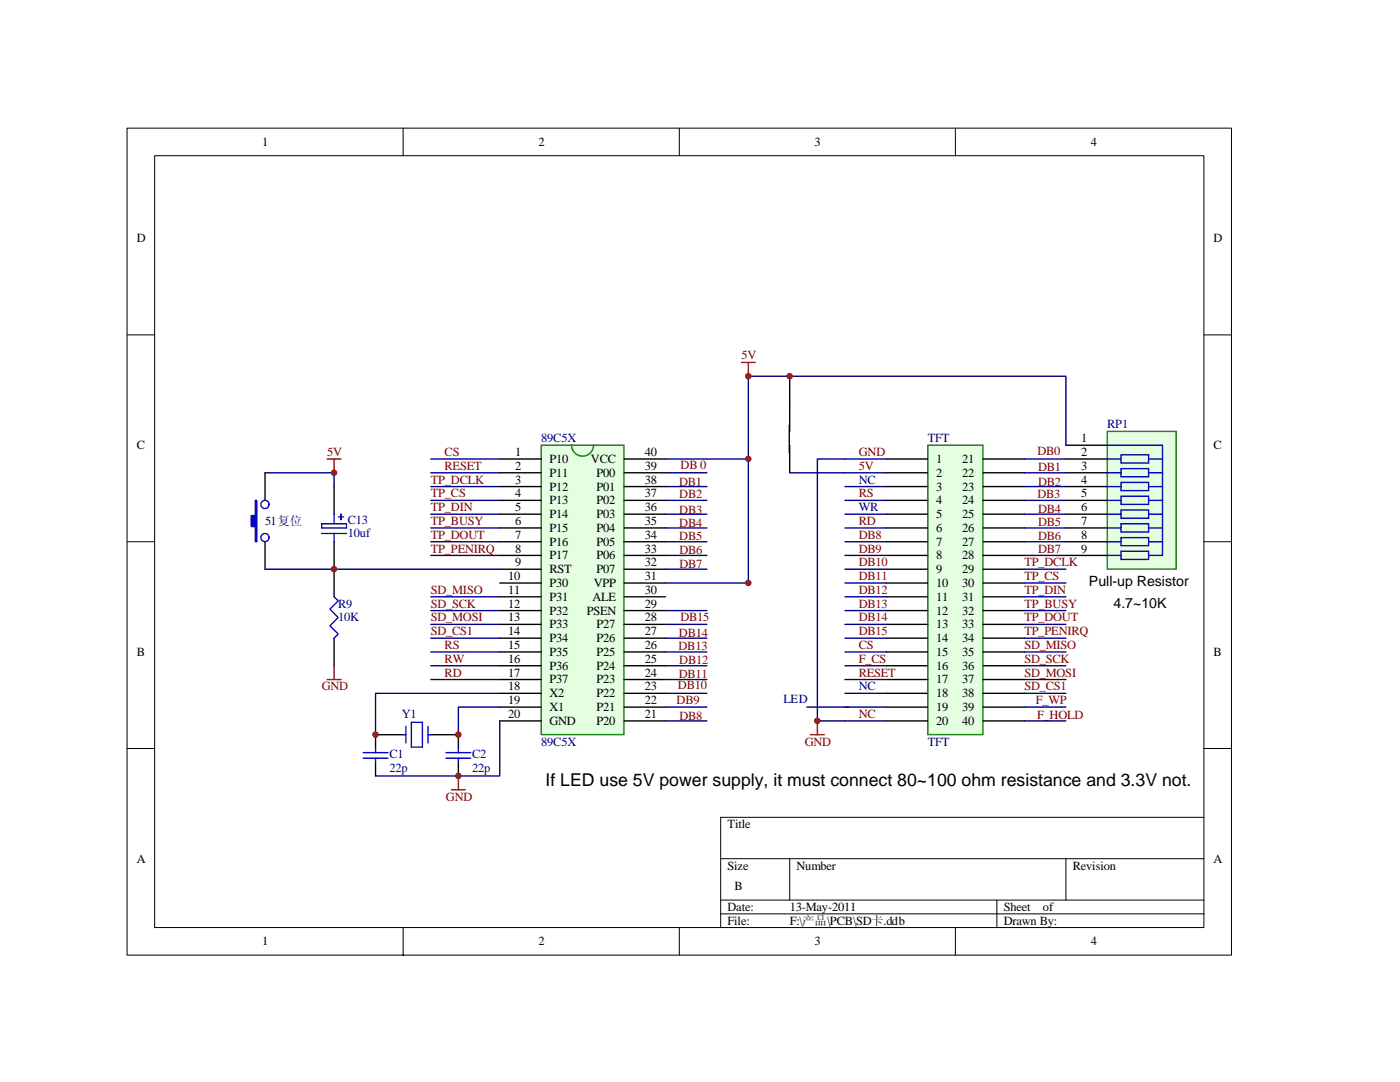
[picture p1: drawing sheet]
<svg xmlns="http://www.w3.org/2000/svg" width="279mm" height="216mm" viewBox="0 0 279 216" stroke-linecap="round" stroke-linejoin="round" font-family="sans-serif">
<g fill="none" stroke="#000" stroke-width=".2">
<path d="M25.4 25.6h220.4v165h-220.4zM30.9 31.1h209.4v154h-209.4zM80.5 25.6v5.5M135.6 25.6v5.5M190.7 25.6v5.5M25.4 66.8h5.5M240.3 66.8h5.5M25.4 108.1h5.5M240.3 108.1h5.5M25.4 149.4h5.5M240.3 149.4h5.5M143.8 171.3h96.5"/>
<path d="M143.8 179.6h96.5M157.6 171.3v8.3M198.9 179.6v5.5M212.7 171.3v8.3M240.3 163.1h-96.5v22M80.5 185.1v5.5M135.6 185.1v5.5M143.8 182.4h96.5M190.7 185.1v5.5"/>
</g>
<path d="M204.4 94.3h8.3M204.4 91.6h8.3M204.4 97.1h8.3M204.4 99.8h8.3M204.4 130.1h8.3M204.4 132.8h8.3M204.4 135.6h8.3M204.4 138.3h8.3M204.4 141.1h8.3M204.4 143.8h8.3" fill="none" stroke="#000080" stroke-width=".28"/>
<path d="M185.2 88.8h11v57.8h-11z" fill-rule="evenodd" fill="#e4fee0" stroke="#0b8004" stroke-width=".28"/>
<g fill="none" stroke="#000" stroke-width=".28">
<path d="M176.9 97.1h8.3M176.9 99.8h8.3M176.9 94.3h8.3M176.9 91.6h8.3M196.2 97.1h8.2M196.2 99.8h8.2M196.2 94.3h8.2M196.2 91.6h8.2M176.9 102.6h8.3M176.9 105.3h8.3M176.9 108.1h8.3M176.9 110.8h8.3"/>
<path d="M176.9 113.6h8.3M176.9 116.3h8.3M176.9 119.1h8.3M196.2 102.6h8.2M196.2 105.3h8.2M196.2 108.1h8.2M196.2 110.8h8.2M196.2 113.6h8.2M196.2 116.3h8.2M196.2 119.1h8.2M176.9 124.6h8.3M176.9 127.3h8.3"/>
<path d="M176.9 121.8h8.3M176.9 130.1h8.3M176.9 132.8h8.3M176.9 135.6h8.3M176.9 138.3h8.3M196.2 124.6h8.2M196.2 127.3h8.2M196.2 121.8h8.2M196.2 130.1h8.2M196.2 132.8h8.2M196.2 135.6h8.2M196.2 138.3h8.2"/>
<path d="M176.9 141.1h8.3M176.9 143.8h8.3M196.2 141.1h8.2M196.2 143.8h8.2"/>
</g>
<g fill="none" stroke="#000080" stroke-width=".28">
<path d="M168.6 91.6h8.3M168.6 94.3h8.3M168.6 97.1h8.3M168.6 99.8h8.3M168.6 102.6h8.3M168.6 105.3h8.3M168.6 108.1h8.3M168.6 110.8h8.3M168.6 113.6h8.3M168.6 119.1h8.3M168.6 116.3h8.3M204.4 108.1h8.3"/>
<path d="M204.4 110.8h8.3M204.4 113.6h8.3M204.4 116.3h8.3M204.4 119.1h8.3M168.6 127.3h8.3M168.6 132.8h8.3M168.6 138.3h8.3M168.6 121.8h8.3M168.6 124.6h8.3M168.6 130.1h8.3M168.6 135.6h8.3M204.4 121.8h8.3"/>
<path d="M204.4 124.6h8.3M204.4 127.3h8.3M168.6 143.8h8.3M168.6 141.1h8.3"/>
</g>
<path d="M108 88.8h16.5v57.8h-16.5z" fill-rule="evenodd" fill="#e4fee0" stroke="#0b8004" stroke-width=".28"/>
<g fill="none" stroke="#000" stroke-width=".28">
<path d="M157.6 75.1v5.5M52.9 94.3v5.5M66.7 97.1v5.5M99.7 94.3h8.3M99.7 97.1h8.3M99.7 99.8h8.3M99.7 91.6h8.3M124.5 94.3h8.3M124.5 97.1h8.3M124.5 99.8h8.3M124.5 91.6h8.3M157.6 88.8v5.5"/>
<path d="M52.9 108.1v5.5M66.7 108.1v11M99.7 102.6h8.3M99.7 105.3h8.3M99.7 108.1h8.3M99.7 110.8h8.3M99.7 113.6h8.3M99.7 116.3h8.3M99.7 119.1h8.3M124.5 102.6h8.3M124.5 105.3h8.3M124.5 108.1h8.3"/>
<path d="M124.5 110.8h8.3M124.5 113.6h8.3M124.5 116.3h8.3M124.5 119.1h8.3M66.7 127.3v5.5M99.7 124.6h8.3M99.7 127.3h8.3M99.7 121.8h8.3M99.7 130.1h8.3M99.7 132.8h8.3M99.7 135.6h8.3M99.7 138.3h8.3"/>
<path d="M124.5 124.6h8.3M124.5 127.3h8.3M124.5 121.8h8.3M124.5 130.1h8.3M124.5 132.8h8.3M124.5 135.6h8.3M124.5 138.3h8.3M74.9 152.1v2.7M80.5 146.6h-5.6v2.8M86 146.6h5.5v2.8M91.5 152.1v2.7M99.7 141.1h8.3"/>
<path d="M99.7 143.8h8.3M124.5 141.1h8.3M124.5 143.8h8.3"/>
</g>
<path d="M114.1 88.8a2.2 2.2 0 0 0 2.2 2.2 2.2 2.2 0 0 0 2.2-2.2" fill="none" stroke="#008000" stroke-width=".28"/>
<g fill="none" stroke="#000080" stroke-width=".28">
<path d="M157.6 75.1h-8.3v16.5M52.9 94.3h13.8v2.8M86 99.8h13.7M86 94.3h13.7M86 97.1h13.7M86 91.6h13.7M132.8 99.8h8.3M132.8 94.3h8.3M132.8 97.1h8.3M132.8 91.6h16.5v24.7h-16.5M157.6 94.3h11M168.6 91.6h-5.5v52.2h5.5"/>
<path d="M52.9 113.6h46.8M86 102.6h13.7M86 105.3h13.7M86 108.1h13.7M86 110.8h13.7M86 119.1h13.7M132.8 102.6h8.3M132.8 105.3h8.3M132.8 108.1h8.3M132.8 110.8h8.3M132.8 113.6h8.3M204.4 102.6h8.3"/>
<path d="M204.4 105.3h8.3M86 130.1h13.7M86 132.8h13.7M86 135.6h13.7M86 121.8h13.7M86 124.6h13.7M86 127.3h13.7M99.7 138.3h-24.8v8.3M132.8 121.8h8.3M132.8 124.6h8.3M132.8 127.3h8.3M132.8 130.1h8.3"/>
<path d="M132.8 135.6h8.3M132.8 132.8h8.3M132.8 138.3h8.3M99.7 143.8v11h-24.8M99.7 141.1h-8.2v5.5M132.8 143.8h8.3M132.8 141.1h8.3"/>
</g>
<path d="M148 72.3h2.7M149.3 72.3v2.8M65.3 91.6h2.7M66.7 91.6v2.7M65.3 135.6h2.7M66.7 132.8v2.8M90.1 157.6h2.8M91.5 154.8v2.8M161.7 146.6h2.8M163.1 143.8v2.8" fill="none" stroke="#800000" stroke-width=".28"/>
<g fill="none" stroke="#00f" stroke-width=".28">
<path d="M64.2 104.5h4.9v.8h-4.9zM64.2 106.4h4.9M66.7 119.1l.8 .8-1.7 1.7 1.7 1.6-1.7 1.7 1.7 1.6-.8 .8M66.7 102.6v1.9M66.7 106.4v1.7M67.5 103.1h1.1M68 102.6v1.1M72.5 151.3h4.9M72.5 150.2h4.9M74.9 149.4v.8M74.9 151.3v.8M80.5 146.6h.5"/>
<path d="M81 144.9v3.4M82.1 144.1h2.2v5h-2.2zM85.4 144.9v3.4M85.4 146.6h.6M89 151.3h5M89 150.2h5M91.5 149.4v.8M91.5 151.3v.8"/>
<circle cx="52.9" cy="100.7" r=".81"/>
<circle cx="52.9" cy="107.3" r=".81"/>
</g>
<path d="M51 99.8h.2v8.3h-.2v-3h-.9v-2.2h.9z" fill-rule="evenodd" fill="#00f" stroke="#00f" stroke-width=".28"/>
<g fill="#800000" stroke="#800000" stroke-width=".2">
<circle cx="149.3" cy="116.3" r=".54"/>
<circle cx="149.3" cy="91.6" r=".54"/>
<circle cx="149.3" cy="75.1" r=".54"/>
<circle cx="66.7" cy="113.6" r=".54"/>
<circle cx="66.7" cy="94.3" r=".54"/>
<circle cx="74.9" cy="146.6" r=".54"/>
<circle cx="91.5" cy="146.6" r=".54"/>
<circle cx="91.5" cy="154.8" r=".54"/>
<circle cx="163.1" cy="143.8" r=".55"/>
</g>
<path d="M221 86.1h13.7v27.5h-13.7z" fill-rule="evenodd" fill="#e4fee0" stroke="#0b8004" stroke-width=".28"/>
<path d="M223.7 90.8h5.5v1.6h-5.5zM223.7 93.5h5.5v1.6h-5.5zM223.7 96.3h5.5v1.6h-5.5zM223.7 99h5.5v1.6h-5.5zM223.7 101.8h5.5v1.6h-5.5zM223.7 104.5h5.5v1.7h-5.5zM223.7 107.3h5.5v1.6h-5.5zM223.7 110h5.5v1.6h-5.5z" fill="none" stroke="#0000bf" stroke-width=".28"/>
<g fill="none" stroke="#00f" stroke-width=".28">
<path d="M221 99.8h2.7M221 97.1h2.7M221 94.3h2.7M221 91.6h2.7M221 88.8h11v22h-2.7M229.3 99.8h2.7M229.3 97.1h2.7M229.3 94.3h2.7M229.3 91.6h2.7M221 108.1h2.7M221 105.3h2.7M221 102.6h2.7"/>
<path d="M221 110.8h2.7M229.3 108.1h2.7M229.3 105.3h2.7M229.3 102.6h2.7"/>
</g>
<path d="M157.5 84.9v5.5M157.6 80.6v5.5M212.7 88.8h8.3M212.7 91.6h8.3M212.7 94.3h8.3M212.7 97.1h8.3M212.7 99.8h8.3M212.7 102.6h8.3M212.7 105.3h8.3M212.7 108.1h8.3M212.7 110.8h8.3" fill="none" stroke="#000" stroke-width=".28"/>
<path d="M157.6 75.1h55.1v13.7M161 141.1h8.3" fill="none" stroke="#000080" stroke-width=".28"/>
<circle cx="157.6" cy="75.1" r=".54" fill="#800000" stroke="#800000" stroke-width=".2"/>
<text font-size="3.5" x="108.9" y="156.8">If LED use 5V power supply, it must connect 80~100 ohm resistance and 3.3V not.</text>
<g font-size="2.8">
<text x="217.3" y="117">Pull-up Resistor</text>
<text x="222.2" y="121.3">4.7~10K</text>
</g>
<g font-size="2.5">
<text x="52.3" y="29.1">1</text>
<text x="107.5" y="29.1">2</text>
<text x="162.6" y="29.1">3</text>
<text x="217.7" y="29.1">4</text>
<text x="27.3" y="48.4">D</text>
<text x="242.2" y="48.4">D</text>
<text x="27.3" y="89.6">C</text>
<text x="215.8" y="88.2">1</text>
<text x="242.2" y="89.6">C</text>
<text x="102.8" y="93.7">2</text>
<text x="102.8" y="91">1</text>
<text x="109.7" y="95.1">P11</text>
<text x="109.7" y="92.4">P10</text>
<text x="117.9" y="92.4">VCC</text>
<text x="119" y="95.1">P00</text>
<text x="128.7" y="93.7">39</text>
<text x="128.7" y="91">40</text>
<text x="186.8" y="92.4">1</text>
<text x="186.8" y="95.1">2</text>
<text x="192" y="95.1">22</text>
<text x="192" y="92.4">21</text>
<text x="215.8" y="91">2</text>
<text x="215.8" y="93.7">3</text>
<text x="102.8" y="96.5">3</text>
<text x="102.8" y="99.3">4</text>
<text x="109.7" y="97.9">P12</text>
<text x="109.7" y="100.6">P13</text>
<text x="119" y="97.9">P01</text>
<text x="119" y="100.6">P02</text>
<text x="128.7" y="96.5">38</text>
<text x="128.7" y="99.3">37</text>
<text x="186.8" y="97.9">3</text>
<text x="186.8" y="100.6">4</text>
<text x="192" y="97.9">23</text>
<text x="192" y="100.6">24</text>
<text x="215.8" y="96.5">4</text>
<text x="215.8" y="99.3">5</text>
<text x="102.8" y="102">5</text>
<text x="102.8" y="104.8">6</text>
<text x="102.8" y="107.5">7</text>
<text x="109.7" y="103.4">P14</text>
<text x="109.7" y="106.1">P15</text>
<text x="119" y="103.4">P03</text>
<text x="119" y="106.1">P04</text>
<text x="128.7" y="102">36</text>
<text x="128.7" y="104.8">35</text>
<text x="128.7" y="107.5">34</text>
<text x="186.8" y="106.1">6</text>
<text x="186.8" y="103.4">5</text>
<text x="192" y="103.4">25</text>
<text x="192" y="106.1">26</text>
<text x="215.8" y="102">6</text>
<text x="215.8" y="104.8">7</text>
<text x="215.8" y="107.5">8</text>
<text x="102.8" y="110.3">8</text>
<text x="102.8" y="113">9</text>
<text x="109.7" y="108.9">P16</text>
<text x="109.7" y="111.6">P17</text>
<text x="119" y="108.9">P05</text>
<text x="119" y="111.6">P06</text>
<text x="128.7" y="110.3">33</text>
<text x="128.7" y="113">32</text>
<text x="186.8" y="108.9">7</text>
<text x="186.8" y="111.6">8</text>
<text x="192" y="108.9">27</text>
<text x="192" y="111.6">28</text>
<text x="215.8" y="110.3">9</text>
<text x="101.4" y="115.7">10</text>
<text x="101.4" y="118.5">11</text>
<text x="109.7" y="114.4">RST</text>
<text x="109.7" y="117.1">P30</text>
<text x="109.7" y="119.9">P31</text>
<text x="118.2" y="119.9">ALE</text>
<text x="118.5" y="117.1">VPP</text>
<text x="119" y="114.4">P07</text>
<text x="128.7" y="115.7">31</text>
<text x="128.7" y="118.5">30</text>
<text x="186.8" y="114.4">9</text>
<text x="186.8" y="117.1">10</text>
<text x="186.8" y="119.9">11</text>
<text x="192" y="114.4">29</text>
<text x="192" y="117.1">30</text>
<text x="192" y="119.9">31</text>
<text x="101.4" y="124">13</text>
<text x="101.4" y="121.2">12</text>
<text x="109.7" y="125.4">P33</text>
<text x="109.7" y="122.6">P32</text>
<text x="117.1" y="122.6">PSEN</text>
<text x="119" y="125.4">P27</text>
<text x="128.7" y="124">28</text>
<text x="128.7" y="121.2">29</text>
<text x="186.8" y="122.6">12</text>
<text x="186.8" y="125.4">13</text>
<text x="192" y="125.4">33</text>
<text x="192" y="122.6">32</text>
<text x="27.3" y="130.9">B</text>
<text x="101.4" y="126.7">14</text>
<text x="101.4" y="129.5">15</text>
<text x="109.7" y="128.1">P34</text>
<text x="109.7" y="130.9">P35</text>
<text x="119" y="130.9">P25</text>
<text x="119" y="128.1">P26</text>
<text x="128.7" y="129.5">26</text>
<text x="128.7" y="126.7">27</text>
<text x="186.8" y="130.9">15</text>
<text x="186.8" y="128.1">14</text>
<text x="192" y="128.1">34</text>
<text x="192" y="130.9">35</text>
<text x="242.2" y="130.9">B</text>
<text x="101.4" y="132.2">16</text>
<text x="101.4" y="135">17</text>
<text x="101.4" y="137.8">18</text>
<text x="109.7" y="133.6">P36</text>
<text x="109.7" y="136.4">P37</text>
<text x="119" y="136.4">P23</text>
<text x="119" y="133.6">P24</text>
<text x="128.7" y="137.8">23</text>
<text x="128.7" y="135">24</text>
<text x="128.7" y="132.2">25</text>
<text x="186.8" y="136.4">17</text>
<text x="186.8" y="133.6">16</text>
<text x="192" y="133.6">36</text>
<text x="192" y="136.4">37</text>
<text x="101.4" y="140.5">19</text>
<text x="101.4" y="143.3">20</text>
<text x="109.7" y="139.1">X2</text>
<text x="109.7" y="141.9">X1</text>
<text x="119" y="139.1">P22</text>
<text x="119" y="141.9">P21</text>
<text x="128.7" y="140.5">22</text>
<text x="128.7" y="143.3">21</text>
<text x="186.8" y="141.9">19</text>
<text x="186.8" y="139.1">18</text>
<text x="192" y="139.1">38</text>
<text x="192" y="141.9">39</text>
<text x="109.7" y="144.6">GND</text>
<text x="119" y="144.6">P20</text>
<text x="186.8" y="144.6">20</text>
<text x="192" y="144.6">40</text>
<text x="145.2" y="165.2">Title</text>
<text x="27.3" y="172.1">A</text>
<text x="145.2" y="173.5">Size</text>
<text x="159" y="173.5">Number</text>
<text x="214.1" y="173.5">Revision</text>
<text x="242.2" y="172.1">A</text>
<text x="146.6" y="177.6">B</text>
<text x="145.2" y="181.8">Date:</text>
<text x="145.2" y="184.5">File:</text>
<text x="157.6" y="181.8">13-May-2011</text>
<text x="157.6" y="184.5">F:\产品\PCB\SD卡.ddb</text>
<text x="200.3" y="184.5">Drawn By:</text>
<text x="200.3" y="181.8">Sheet</text>
<text x="208.2" y="181.8">of</text>
<text x="52.3" y="188.6">1</text>
<text x="107.5" y="188.6">2</text>
<text x="162.6" y="188.6">3</text>
<text x="217.7" y="188.6">4</text>
</g>
<g font-size="2.5" fill="#800000">
<text x="148" y="71.7">5V</text>
<text x="65.3" y="91">5V</text>
<text x="88.7" y="93.7">RESET</text>
<text x="88.7" y="91">CS</text>
<text x="135.8" y="93.7">DB 0</text>
<text x="171.4" y="91">GND</text>
<text x="171.4" y="93.7">5V</text>
<text x="207.1" y="90.9">DB0</text>
<text x="207.2" y="94">DB1</text>
<text x="86" y="96.5">TP_DCLK</text>
<text x="86" y="99.3">TP_CS</text>
<text x="135.6" y="96.9">DB1</text>
<text x="135.6" y="99.4">DB2</text>
<text x="171.4" y="99.3">RS</text>
<text x="207.1" y="99.3">DB3</text>
<text x="207.2" y="96.9">DB2</text>
<text x="86" y="102">TP_DIN</text>
<text x="86" y="104.8">TP_BUSY</text>
<text x="86" y="107.5">TP_DOUT</text>
<text x="135.6" y="102.6">DB3</text>
<text x="135.6" y="105.2">DB4</text>
<text x="135.6" y="107.8">DB5</text>
<text x="171.4" y="107.5">DB8</text>
<text x="171.4" y="104.8">RD</text>
<text x="207.2" y="102.4">DB4</text>
<text x="207.2" y="104.9">DB5</text>
<text x="207.2" y="107.7">DB6</text>
<text x="86" y="110.3">TP_PENIRQ</text>
<text x="135.6" y="110.5">DB6</text>
<text x="135.6" y="113.3">DB7</text>
<text x="171.4" y="113">DB10</text>
<text x="171.4" y="110.3">DB9</text>
<text x="204.4" y="113">TP_DCLK</text>
<text x="207.2" y="110.4">DB7</text>
<text x="86" y="118.5">SD_MISO</text>
<text x="171.4" y="118.5">DB12</text>
<text x="171.4" y="115.7">DB11</text>
<text x="204.4" y="115.7">TP_CS</text>
<text x="204.4" y="118.5">TP_DIN</text>
<text x="86" y="124">SD_MOSI</text>
<text x="86" y="121.2">SD_SCK</text>
<text x="135.8" y="124">DB15</text>
<text x="171.4" y="124">DB14</text>
<text x="171.4" y="121.2">DB13</text>
<text x="204.4" y="121.2">TP_BUSY</text>
<text x="204.4" y="124">TP_DOUT</text>
<text x="86" y="126.7">SD_CS1</text>
<text x="88.7" y="129.5">RS</text>
<text x="135.4" y="129.7">DB13</text>
<text x="135.5" y="127">DB14</text>
<text x="171.4" y="126.7">DB15</text>
<text x="171.4" y="129.5">CS</text>
<text x="204.4" y="126.7">TP_PENIRQ</text>
<text x="204.4" y="129.5">SD_MISO</text>
<text x="64.2" y="137.8">GND</text>
<text x="88.7" y="132.3">RW</text>
<text x="88.7" y="135">RD</text>
<text x="135.3" y="137.6">DB10</text>
<text x="135.5" y="135.2">DB11</text>
<text x="135.6" y="132.5">DB12</text>
<text x="171.4" y="132.2">F_CS</text>
<text x="171.4" y="135">RESET</text>
<text x="204.4" y="135">SD_MOSI</text>
<text x="204.4" y="132.2">SD_SCK</text>
<text x="204.4" y="137.8">SD_CS1</text>
<text x="135" y="140.5">DB9</text>
<text x="135.6" y="143.7">DB8</text>
<text x="171.4" y="143.3">NC</text>
<text x="206.7" y="140.5">F_WP</text>
<text x="207" y="143.5">F_HOLD</text>
<text x="160.6" y="148.8">GND</text>
<text x="89" y="159.7">GND</text>
</g>
<g font-size="2.5" fill="#000080">
<text x="108" y="88.2">89C5X</text>
<text x="185.2" y="88.2">TFT</text>
<text x="221" y="85.5">RP1</text>
<text x="171.4" y="96.5">NC</text>
<text x="52.9" y="104.8">51复位</text>
<text x="69.4" y="104.5">C13</text>
<text x="69.4" y="107.2">10uf</text>
<text x="171.4" y="102">WR</text>
<text x="67.5" y="121.2">R9</text>
<text x="67.5" y="124">10K</text>
<text x="171.4" y="137.8">NC</text>
<text x="80.2" y="143.3">Y1</text>
<text x="156.4" y="140.3">LED</text>
<text x="108" y="148.8">89C5X</text>
<text x="185.2" y="148.8">TFT</text>
<text x="77.7" y="151.2">C1</text>
<text x="77.7" y="154">22p</text>
<text x="94.2" y="151.2">C2</text>
<text x="94.2" y="154">22p</text>
</g>
</svg>
